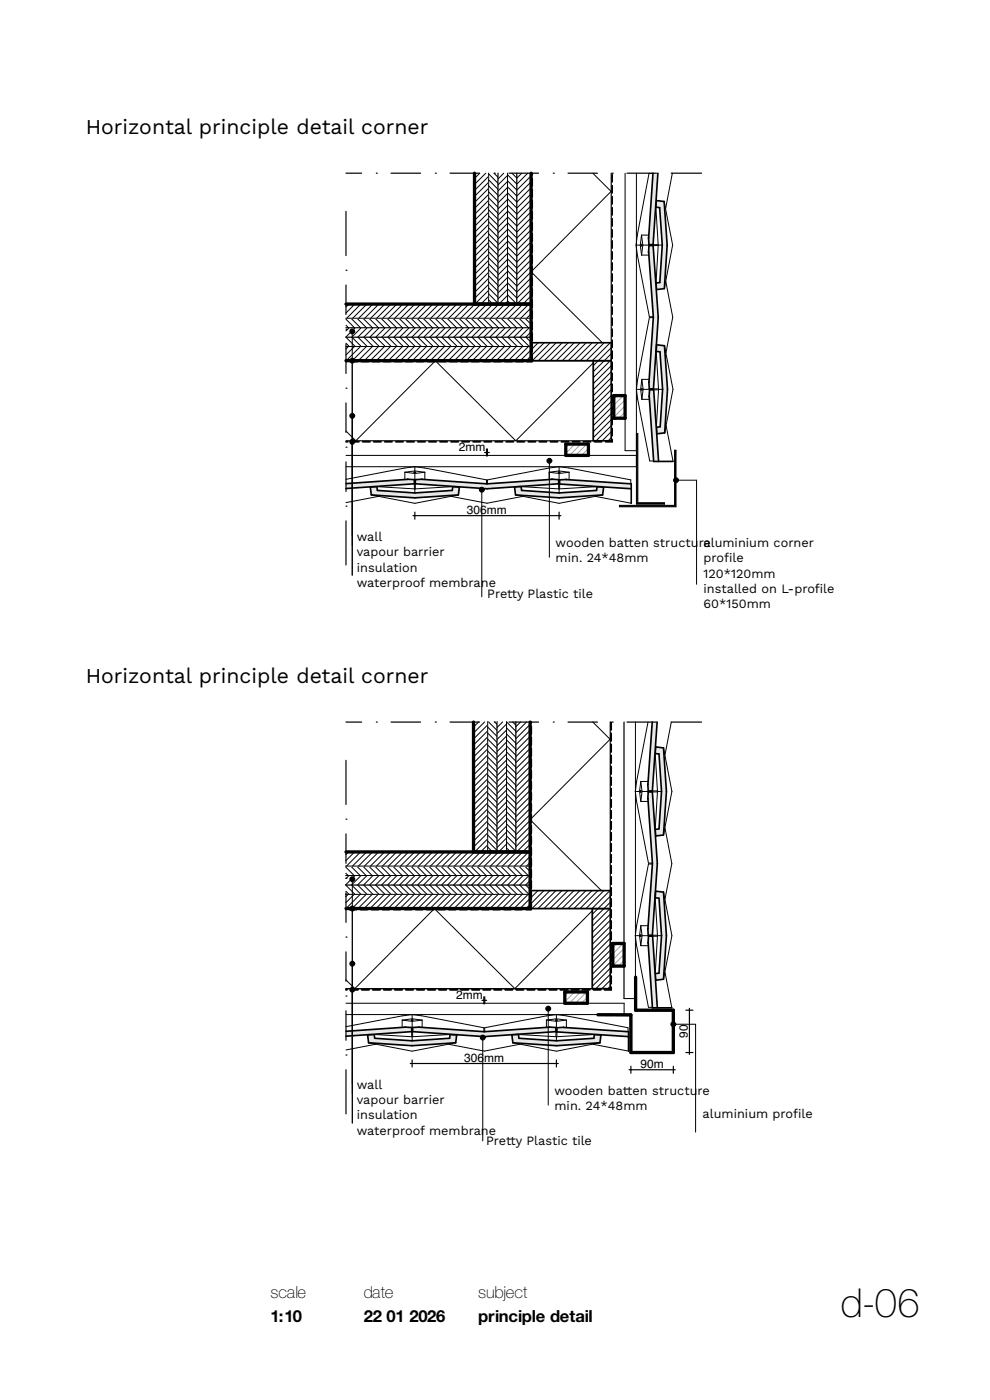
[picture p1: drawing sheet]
<svg xmlns="http://www.w3.org/2000/svg" width="210mm" height="297mm" viewBox="0 0 210 297" stroke-linecap="round" stroke-linejoin="round" font-family="sans-serif">
<path d="M92.1 192.7l17.1 17 16.4-16.5M92.2 192.7l-16.9 17-1.9-1.8" fill="none" stroke="#000" stroke-width=".21"/>
<path d="M73.4 192.7h52.2v17h-52.2" fill="none" stroke="#000" stroke-width=".25"/>
<path d="M73.4 189.7h39v3h-39z" fill-rule="evenodd" fill="#fff"/>
<g fill="none" stroke="#000" stroke-width=".21">
<path d="M73.4 189.7h39v3h-39l3-3M73.9 189.7l-.5 .5M75.1 189.7l-1.7 1.8M77.7 189.7l-3 3M78.9 189.7l-3 3M80.2 189.7l-3 3M81.5 189.7l-3 3M82.8 189.7l-3 3M84 189.7l-3 3M85.3 189.7l-3 3M86.6 189.7l-3 3M87.9 189.7l-3 3"/>
<path d="M89.1 189.7l-3 3M90.4 189.7l-3 3M91.7 189.7l-3 3M93 189.7l-3 3M94.2 189.7l-3 3M95.5 189.7l-3 3M96.8 189.7l-3 3M98 189.7l-3 3M99.3 189.7l-3 3M100.6 189.7l-3 3M101.9 189.7l-3 3M103.1 189.7l-3 3"/>
<path d="M104.4 189.7l-3 3M105.7 189.7l-3 3M107 189.7l-3 3M108.2 189.7l-3 3M109.5 189.7l-3 3M110.8 189.7l-3 3M112 189.7l-3 3M112.4 191.9l-.8 .8M112.4 190.6l-2.1 2.1"/>
</g>
<path d="M73.4 187.7h39v2h-39z" fill-rule="evenodd" fill="#fff"/>
<g fill="none" stroke="#000" stroke-width=".21">
<path d="M73.4 189.1l.6 .6M73.4 187.8l1.9 1.9M73.4 187.7h39v2h-39M74.6 187.7l2 2M75.8 187.7l2 2M77.1 187.7l2 2M78.4 187.7l2 2M79.7 187.7l2 2M80.9 187.7l2 2M82.2 187.7l2 2M83.5 187.7l2 2M84.8 187.7l2 2"/>
<path d="M86 187.7l2 2M87.3 187.7l2 2M88.6 187.7l2 2M89.9 187.7l2 2M91.1 187.7l2 2M92.4 187.7l2 2M93.7 187.7l2 2M94.9 187.7l2 2M96.2 187.7l2 2M97.5 187.7l2 2M98.8 187.7l2 2M100 187.7l2 2"/>
<path d="M101.3 187.7l2 2M102.6 187.7l2 2M103.9 187.7l2 2M105.1 187.7l2 2M106.4 187.7l2 2M107.7 187.7l2 2M108.9 187.7l2 2M110.2 187.7l2 2M111.5 187.7l.9 1"/>
</g>
<path d="M73.4 185.7h39v2h-39z" fill-rule="evenodd" fill="#fff"/>
<g fill="none" stroke="#000" stroke-width=".21">
<path d="M73.4 185.7h39v2h-39M74 185.7l-.6 .7M75.3 185.7l-1.9 2M76.6 185.7l-2 2M77.9 185.7l-2 2M79.1 185.7l-2 2M80.4 185.7l-2 2M81.7 185.7l-2 2M82.9 185.7l-2 2M84.2 185.7l-2 2M85.5 185.7l-2 2M86.8 185.7l-2 2"/>
<path d="M88 185.7l-2 2M89.3 185.7l-2 2M90.6 185.7l-2 2M91.9 185.7l-2 2M93.1 185.7l-2 2M94.4 185.7l-2 2M95.7 185.7l-2 2M97 185.7l-2 2M98.2 185.7l-2 2M99.5 185.7l-2 2M100.8 185.7l-2 2M102 185.7l-2 2"/>
<path d="M103.3 185.7l-2 2M104.6 185.7l-2 2M105.9 185.7l-2 2M107.1 185.7l-2 2M108.4 185.7l-2 2M109.7 185.7l-2 2M111 185.7l-2 2M112.2 185.7l-2 2M112.4 186.8l-.9 .9"/>
</g>
<path d="M73.4 183.7h39v2h-39z" fill-rule="evenodd" fill="#fff"/>
<g fill="none" stroke="#000" stroke-width=".21">
<path d="M73.4 185.3l.4 .4M73.4 184l1.7 1.7M73.4 183.7h39v2h-39M74.4 183.7l2 2M75.7 183.7l2 2M76.9 183.7l2 2M78.2 183.7l2 2M79.5 183.7l2 2M80.8 183.7l2 2M82 183.7l2 2M83.3 183.7l2 2M84.6 183.7l2 2"/>
<path d="M85.9 183.7l2 2M87.1 183.7l2 2M88.4 183.7l2 2M89.7 183.7l2 2M90.9 183.7l2 2M92.2 183.7l2 2M93.5 183.7l2 2M94.8 183.7l2 2M96 183.7l2 2M97.3 183.7l2 2M98.6 183.7l2 2M99.9 183.7l2 2"/>
<path d="M101.1 183.7l2 2M102.4 183.7l2 2M103.7 183.7l2 2M104.9 183.7l2 2M106.2 183.7l2 2M107.5 183.7l2 2M108.8 183.7l2 2M110 183.7l2 2M111.3 183.7l1.1 1.2"/>
</g>
<path d="M73.4 180.7h39v3h-39z" fill-rule="evenodd" fill="#fff"/>
<g fill="none" stroke="#000" stroke-width=".21">
<path d="M73.4 180.7h39v3h-39M73.9 180.7l-.5 .6M75.2 180.7l-1.8 1.9M76.5 180.7l-3 3M77.8 180.7l-3 3M79 180.7l-3 3M80.3 180.7l-3 3M81.6 180.7l-3 3M82.9 180.7l-3 3M84.1 180.7l-3 3M85.4 180.7l-3 3M86.7 180.7l-3 3"/>
<path d="M87.9 180.7l-3 3M89.2 180.7l-3 3M90.5 180.7l-3 3M91.8 180.7l-3 3M93 180.7l-3 3M94.3 180.7l-3 3M95.6 180.7l-3 3M96.9 180.7l-3 3M98.1 180.7l-3 3M99.4 180.7l-3 3M100.7 180.7l-3 3M102 180.7l-3 3"/>
<path d="M103.2 180.7l-3 3M104.5 180.7l-3 3M105.8 180.7l-3 3M107 180.7l-3 3M108.3 180.7l-3 3M109.6 180.7l-3 3M110.9 180.7l-3 3M112.1 180.7l-3 3M112.4 183l-.7 .7M112.4 181.7l-2 2"/>
</g>
<path d="M125.6 192.7h3.8v17h-3.8z" fill-rule="evenodd" fill="#fff"/>
<g fill="none" stroke="#000" stroke-width=".21">
<path d="M125.6 192.7h3.8v17h-3.8zM126.9 192.7l-1.3 1.2M128.1 192.7l-2.5 2.5M129.4 192.7l-3.8 3.8M129.4 199.1l-3.8 3.8M129.4 197.8l-3.8 3.8M129.4 196.5l-3.8 3.8M129.4 195.2l-3.8 3.8M129.4 194l-3.8 3.8M129.4 209.2l-.4 .5M129.4 208l-1.7 1.7M129.4 206.7l-3 3"/>
<path d="M129.4 205.4l-3.8 3.8M129.4 204.1l-3.8 3.8M129.4 202.9l-3.8 3.8M129.4 201.6l-3.8 3.8M129.4 200.3l-3.8 3.8"/>
</g>
<path d="M119.8 210.4h4.8v2.4h-4.8z" fill-rule="evenodd" fill="#fff"/>
<path d="M120.6 210.4l-.8 .8M121.9 210.4l-2.1 2.1M123.2 210.4l-2.4 2.4M124.4 210.4l-2.4 2.4M124.6 212.8h.1M124.6 211.5l-1.3 1.3" fill="none" stroke="#99a3a6" stroke-width=".21"/>
<path d="M119.8 210.4h4.8v2.4h-4.8z" fill="none" stroke="#000" stroke-width=".25"/>
<path d="M112.4 153.2h17v39.5h-17z" fill-rule="evenodd" fill="#fff"/>
<path d="M125.8 153.2l3.6 3.7M129.4 156.8l-17 17.1 17 16.9M129.4 190.7l-1.9 2" fill="none" stroke="#000" stroke-width=".21"/>
<path d="M112.4 153.2v39.5h17v-39.5" fill="none" stroke="#000" stroke-width=".25"/>
<path d="M132.4 153.2h2.4v58.6h-2.4z" fill-rule="evenodd" fill="#fff"/>
<path d="M132.4 153.2v58.6h2.4v-58.6" fill="none" stroke="#000" stroke-width=".21"/>
<path d="M130 200.2h2.4v4.8h-2.4z" fill-rule="evenodd" fill="#fff"/>
<path d="M130.9 200.2l-.9 .9M132.2 200.2l-2.2 2.1M132.4 203.8l-1.2 1.2M132.4 202.5l-2.4 2.4M132.4 201.2l-2.4 2.4" fill="none" stroke="#99a3a6" stroke-width=".21"/>
<path d="M130 200.2h2.4v4.8h-2.4z" fill="none" stroke="#000" stroke-width=".25"/>
<path d="M112.4 188.9h17v3.8h-17z" fill-rule="evenodd" fill="#fff"/>
<g fill="none" stroke="#000" stroke-width=".21">
<path d="M112.4 188.9h17v3.8h-17zM112.8 188.9l-.4 .4M114.1 188.9l-1.7 1.7M115.4 188.9l-3 3M116.7 188.9l-3.8 3.8M117.9 188.9l-3.8 3.8M119.2 188.9l-3.8 3.8M120.5 188.9l-3.8 3.8M121.8 188.9l-3.8 3.8M123 188.9l-3.8 3.8M124.3 188.9l-3.8 3.8M125.6 188.9l-3.8 3.8"/>
<path d="M126.8 188.9l-3.8 3.8M128.1 188.9l-3.8 3.8M129.4 188.9l-3.8 3.8M129.4 192.7h.1M129.4 191.4l-1.3 1.3M129.4 190.1l-2.5 2.6"/>
</g>
<path d="M100.4 153.2h3v27.5h-3z" fill-rule="evenodd" fill="#fff"/>
<g fill="none" stroke="#000" stroke-width=".21">
<path d="M100.4 153.2v27.5h3v-27.5M101.5 153.2l-1.1 1M102.8 153.2l-2.4 2.3M103.4 158.9l-3 3M103.4 157.6l-3 3M103.4 156.3l-3 3M103.4 155.1l-3 3M103.4 153.8l-3 3M103.4 179.2l-1.4 1.5M103.4 178l-2.7 2.7M103.4 176.7l-3 3M103.4 175.4l-3 3"/>
<path d="M103.4 174.1l-3 3M103.4 172.9l-3 3M103.4 171.6l-3 3M103.4 170.3l-3 3M103.4 169.1l-3 3M103.4 167.8l-3 3M103.4 166.5l-3 3M103.4 165.2l-3 3M103.4 164l-3 3M103.4 162.7l-3 3M103.4 161.4l-3 3M103.4 160.1l-3 3"/>
<path d="M103.4 180.5l-.2 .2"/>
</g>
<path d="M103.4 153.2h2v27.5h-2z" fill-rule="evenodd" fill="#fff"/>
<g fill="none" stroke="#000" stroke-width=".21">
<path d="M103.4 159.3l2 2M103.4 158.1l2 2M103.4 156.8l2 2M103.4 155.5l2 2M103.4 154.2l2 2M103.4 153.2v27.5h2v-27.5M103.7 153.2l1.7 1.8M104.9 153.2l.5 .5M103.4 179.7l1.1 1M103.4 178.4l2 2M103.4 177.1l2 2M103.4 175.9l2 2"/>
<path d="M103.4 174.6l2 2M103.4 173.3l2 2M103.4 172.1l2 2M103.4 170.8l2 2M103.4 169.5l2 2M103.4 168.2l2 2M103.4 167l2 2M103.4 165.7l2 2M103.4 164.4l2 2M103.4 163.1l2 2M103.4 161.9l2 2M103.4 160.6l2 2"/>
</g>
<path d="M105.4 153.2h2v27.5h-2z" fill-rule="evenodd" fill="#fff"/>
<g fill="none" stroke="#000" stroke-width=".21">
<path d="M105.4 153.2v27.5h2v-27.5M106.6 153.2l-1.2 1.1M107.4 160l-2 2M107.4 158.7l-2 2M107.4 157.4l-2 2M107.4 156.1l-2 2M107.4 154.9l-2 2M107.4 153.6l-2 2M107.4 179.1l-1.6 1.6M107.4 177.8l-2 2M107.4 176.5l-2 2M107.4 175.2l-2 2"/>
<path d="M107.4 174l-2 2M107.4 172.7l-2 2M107.4 171.4l-2 2M107.4 170.1l-2 2M107.4 168.9l-2 2M107.4 167.6l-2 2M107.4 166.3l-2 2M107.4 165.1l-2 2M107.4 163.8l-2 2M107.4 162.5l-2 2M107.4 161.2l-2 2M107.4 180.3l-.4 .4"/>
</g>
<path d="M107.4 153.2h2v27.5h-2z" fill-rule="evenodd" fill="#fff"/>
<g fill="none" stroke="#000" stroke-width=".21">
<path d="M107.4 159.5l2 2M107.4 158.2l2 2M107.4 157l2 2M107.4 155.7l2 2M107.4 154.4l2 2M107.4 153.2v27.5h2v-27.5M107.5 153.2l1.9 1.9M108.8 153.2l.6 .7M107.4 179.9l.9 .8M107.4 178.6l2 2M107.4 177.3l2 2M107.4 176.1l2 2"/>
<path d="M107.4 174.8l2 2M107.4 173.5l2 2M107.4 172.2l2 2M107.4 171l2 2M107.4 169.7l2 2M107.4 168.4l2 2M107.4 167.1l2 2M107.4 165.9l2 2M107.4 164.6l2 2M107.4 163.3l2 2M107.4 162.1l2 2M107.4 160.8l2 2"/>
</g>
<path d="M109.4 153.2h3v27.5h-3z" fill-rule="evenodd" fill="#fff"/>
<g fill="none" stroke="#000" stroke-width=".21">
<path d="M109.4 153.2v27.5h3v-27.5M110.4 153.2l-1 .9M111.7 153.2l-2.3 2.2M112.4 158.8l-3 3M112.4 157.5l-3 3M112.4 156.2l-3 3M112.4 155l-3 3M112.4 153.7l-3 3M112.4 179.1l-1.5 1.6M112.4 177.9l-2.8 2.8M112.4 176.6l-3 3M112.4 175.3l-3 3"/>
<path d="M112.4 174.1l-3 3M112.4 172.8l-3 3M112.4 171.5l-3 3M112.4 170.2l-3 3M112.4 169l-3 3M112.4 167.7l-3 3M112.4 166.4l-3 3M112.4 165.1l-3 3M112.4 163.9l-3 3M112.4 162.6l-3 3M112.4 161.3l-3 3M112.4 160.1l-3 3"/>
<path d="M112.4 180.4l-.3 .3"/>
</g>
<path d="M73.4 192.7h52.2v17h-52.2z" fill-rule="evenodd" fill="#fff"/>
<path d="M92.1 192.7l17.1 17 16.4-16.5M92.2 192.7l-16.9 17-1.9-1.8" fill="none" stroke="#000" stroke-width=".21"/>
<path d="M73.4 192.7h52.2v17h-52.2" fill="none" stroke="#000" stroke-width=".25"/>
<path d="M73.4 189.7h39v3h-39z" fill-rule="evenodd" fill="#fff"/>
<g fill="none" stroke="#000" stroke-width=".21">
<path d="M73.4 189.7h39v3h-39l3-3M73.9 189.7l-.5 .5M75.1 189.7l-1.7 1.8M77.7 189.7l-3 3M78.9 189.7l-3 3M80.2 189.7l-3 3M81.5 189.7l-3 3M82.8 189.7l-3 3M84 189.7l-3 3M85.3 189.7l-3 3M86.6 189.7l-3 3M87.9 189.7l-3 3"/>
<path d="M89.1 189.7l-3 3M90.4 189.7l-3 3M91.7 189.7l-3 3M93 189.7l-3 3M94.2 189.7l-3 3M95.5 189.7l-3 3M96.8 189.7l-3 3M98 189.7l-3 3M99.3 189.7l-3 3M100.6 189.7l-3 3M101.9 189.7l-3 3M103.1 189.7l-3 3"/>
<path d="M104.4 189.7l-3 3M105.7 189.7l-3 3M107 189.7l-3 3M108.2 189.7l-3 3M109.5 189.7l-3 3M110.8 189.7l-3 3M112 189.7l-3 3M112.4 191.9l-.8 .8M112.4 190.6l-2.1 2.1"/>
</g>
<path d="M73.4 187.7h39v2h-39z" fill-rule="evenodd" fill="#fff"/>
<g fill="none" stroke="#000" stroke-width=".21">
<path d="M73.4 189.1l.6 .6M73.4 187.8l1.9 1.9M73.4 187.7h39v2h-39M74.6 187.7l2 2M75.8 187.7l2 2M77.1 187.7l2 2M78.4 187.7l2 2M79.7 187.7l2 2M80.9 187.7l2 2M82.2 187.7l2 2M83.5 187.7l2 2M84.8 187.7l2 2"/>
<path d="M86 187.7l2 2M87.3 187.7l2 2M88.6 187.7l2 2M89.9 187.7l2 2M91.1 187.7l2 2M92.4 187.7l2 2M93.7 187.7l2 2M94.9 187.7l2 2M96.2 187.7l2 2M97.5 187.7l2 2M98.8 187.7l2 2M100 187.7l2 2"/>
<path d="M101.3 187.7l2 2M102.6 187.7l2 2M103.9 187.7l2 2M105.1 187.7l2 2M106.4 187.7l2 2M107.7 187.7l2 2M108.9 187.7l2 2M110.2 187.7l2 2M111.5 187.7l.9 1"/>
</g>
<path d="M73.4 185.7h39v2h-39z" fill-rule="evenodd" fill="#fff"/>
<g fill="none" stroke="#000" stroke-width=".21">
<path d="M73.4 185.7h39v2h-39M74 185.7l-.6 .7M75.3 185.7l-1.9 2M76.6 185.7l-2 2M77.9 185.7l-2 2M79.1 185.7l-2 2M80.4 185.7l-2 2M81.7 185.7l-2 2M82.9 185.7l-2 2M84.2 185.7l-2 2M85.5 185.7l-2 2M86.8 185.7l-2 2"/>
<path d="M88 185.7l-2 2M89.3 185.7l-2 2M90.6 185.7l-2 2M91.9 185.7l-2 2M93.1 185.7l-2 2M94.4 185.7l-2 2M95.7 185.7l-2 2M97 185.7l-2 2M98.2 185.7l-2 2M99.5 185.7l-2 2M100.8 185.7l-2 2M102 185.7l-2 2"/>
<path d="M103.3 185.7l-2 2M104.6 185.7l-2 2M105.9 185.7l-2 2M107.1 185.7l-2 2M108.4 185.7l-2 2M109.7 185.7l-2 2M111 185.7l-2 2M112.2 185.7l-2 2M112.4 186.8l-.9 .9"/>
</g>
<path d="M73.4 183.7h39v2h-39z" fill-rule="evenodd" fill="#fff"/>
<g fill="none" stroke="#000" stroke-width=".21">
<path d="M73.4 185.3l.4 .4M73.4 184l1.7 1.7M73.4 183.7h39v2h-39M74.4 183.7l2 2M75.7 183.7l2 2M76.9 183.7l2 2M78.2 183.7l2 2M79.5 183.7l2 2M80.8 183.7l2 2M82 183.7l2 2M83.3 183.7l2 2M84.6 183.7l2 2"/>
<path d="M85.9 183.7l2 2M87.1 183.7l2 2M88.4 183.7l2 2M89.7 183.7l2 2M90.9 183.7l2 2M92.2 183.7l2 2M93.5 183.7l2 2M94.8 183.7l2 2M96 183.7l2 2M97.3 183.7l2 2M98.6 183.7l2 2M99.9 183.7l2 2"/>
<path d="M101.1 183.7l2 2M102.4 183.7l2 2M103.7 183.7l2 2M104.9 183.7l2 2M106.2 183.7l2 2M107.5 183.7l2 2M108.8 183.7l2 2M110 183.7l2 2M111.3 183.7l1.1 1.2"/>
</g>
<path d="M73.4 180.7h39v3h-39z" fill-rule="evenodd" fill="#fff"/>
<g fill="none" stroke="#000" stroke-width=".21">
<path d="M73.4 180.7h39v3h-39M73.9 180.7l-.5 .6M75.2 180.7l-1.8 1.9M76.5 180.7l-3 3M77.8 180.7l-3 3M79 180.7l-3 3M80.3 180.7l-3 3M81.6 180.7l-3 3M82.9 180.7l-3 3M84.1 180.7l-3 3M85.4 180.7l-3 3M86.7 180.7l-3 3"/>
<path d="M87.9 180.7l-3 3M89.2 180.7l-3 3M90.5 180.7l-3 3M91.8 180.7l-3 3M93 180.7l-3 3M94.3 180.7l-3 3M95.6 180.7l-3 3M96.9 180.7l-3 3M98.1 180.7l-3 3M99.4 180.7l-3 3M100.7 180.7l-3 3M102 180.7l-3 3"/>
<path d="M103.2 180.7l-3 3M104.5 180.7l-3 3M105.8 180.7l-3 3M107 180.7l-3 3M108.3 180.7l-3 3M109.6 180.7l-3 3M110.9 180.7l-3 3M112.1 180.7l-3 3M112.4 183l-.7 .7M112.4 181.7l-2 2"/>
</g>
<path d="M125.6 192.7h3.8v17h-3.8z" fill-rule="evenodd" fill="#fff"/>
<g fill="none" stroke="#000" stroke-width=".21">
<path d="M126.9 192.7l-1.3 1.2M128.1 192.7l-2.5 2.5M129.4 192.7l-3.8 3.8M129.4 199.1l-3.8 3.8M129.4 197.8l-3.8 3.8M129.4 196.5l-3.8 3.8M129.4 195.2l-3.8 3.8M129.4 194l-3.8 3.8M129.4 209.2l-.4 .5M129.4 208l-1.7 1.7M129.4 206.7l-3 3M129.4 205.4l-3.8 3.8"/>
<path d="M129.4 204.1l-3.8 3.8M129.4 202.9l-3.8 3.8M129.4 201.6l-3.8 3.8M129.4 200.3l-3.8 3.8"/>
</g>
<path d="M125.6 192.7h3.8v17h-3.8z" fill="none" stroke="#000" stroke-width=".35"/>
<path d="M73.4 212.8h59v2.4h-59z" fill-rule="evenodd" fill="#fff"/>
<path d="M73.4 212.8h59v2.4h-59" fill="none" stroke="#000" stroke-width=".21"/>
<path d="M119.8 210.4h4.8v2.4h-4.8z" fill-rule="evenodd" fill="#fff"/>
<path d="M120.6 210.4l-.8 .8M121.9 210.4l-2.1 2.1M123.2 210.4l-2.4 2.4M124.4 210.4l-2.4 2.4M124.6 212.8h.1M124.6 211.5l-1.3 1.3" fill="none" stroke="#99a3a6" stroke-width=".21"/>
<path d="M119.8 210.4h4.8v2.4h-4.8z" fill="none" stroke="#000" stroke-width=".7"/>
<path d="M112.4 153.2h17v39.5h-17z" fill-rule="evenodd" fill="#fff"/>
<path d="M125.8 153.2l3.6 3.7M129.4 156.8l-17 17.1 17 16.9M129.4 190.7l-1.9 2" fill="none" stroke="#000" stroke-width=".21"/>
<path d="M112.4 153.2v39.5h17v-39.5" fill="none" stroke="#000" stroke-width=".25"/>
<path d="M132.4 153.2h2.4v58.6h-2.4z" fill-rule="evenodd" fill="#fff"/>
<path d="M132.4 153.2v58.6h2.4v-58.6" fill="none" stroke="#000" stroke-width=".21"/>
<path d="M130 200.2h2.4v4.8h-2.4z" fill-rule="evenodd" fill="#fff"/>
<path d="M130.9 200.2l-.9 .9M132.2 200.2l-2.2 2.1M132.4 203.8l-1.2 1.2M132.4 202.5l-2.4 2.4M132.4 201.2l-2.4 2.4" fill="none" stroke="#99a3a6" stroke-width=".21"/>
<path d="M130 200.2h2.4v4.8h-2.4z" fill="none" stroke="#000" stroke-width=".7"/>
<path d="M112.4 188.9h17v3.8h-17z" fill-rule="evenodd" fill="#fff"/>
<g fill="none" stroke="#000" stroke-width=".21">
<path d="M112.8 188.9l-.4 .4M114.1 188.9l-1.7 1.7M115.4 188.9l-3 3M116.7 188.9l-3.8 3.8M117.9 188.9l-3.8 3.8M119.2 188.9l-3.8 3.8M120.5 188.9l-3.8 3.8M121.8 188.9l-3.8 3.8M123 188.9l-3.8 3.8M124.3 188.9l-3.8 3.8M125.6 188.9l-3.8 3.8M126.8 188.9l-3.8 3.8"/>
<path d="M128.1 188.9l-3.8 3.8M129.4 188.9l-3.8 3.8M129.4 192.7h.1M129.4 191.4l-1.3 1.3M129.4 190.1l-2.5 2.6"/>
</g>
<path d="M112.4 188.9h17v3.8h-17z" fill="none" stroke="#000" stroke-width=".35"/>
<path d="M100.4 153.2h3v27.5h-3z" fill-rule="evenodd" fill="#fff"/>
<g fill="none" stroke="#000" stroke-width=".21">
<path d="M100.4 153.2v27.5h3v-27.5M101.5 153.2l-1.1 1M102.8 153.2l-2.4 2.3M103.4 158.9l-3 3M103.4 157.6l-3 3M103.4 156.3l-3 3M103.4 155.1l-3 3M103.4 153.8l-3 3M103.4 179.2l-1.4 1.5M103.4 178l-2.7 2.7M103.4 176.7l-3 3M103.4 175.4l-3 3"/>
<path d="M103.4 174.1l-3 3M103.4 172.9l-3 3M103.4 171.6l-3 3M103.4 170.3l-3 3M103.4 169.1l-3 3M103.4 167.8l-3 3M103.4 166.5l-3 3M103.4 165.2l-3 3M103.4 164l-3 3M103.4 162.7l-3 3M103.4 161.4l-3 3M103.4 160.1l-3 3"/>
<path d="M103.4 180.5l-.2 .2"/>
</g>
<path d="M103.4 153.2h2v27.5h-2z" fill-rule="evenodd" fill="#fff"/>
<g fill="none" stroke="#000" stroke-width=".21">
<path d="M103.4 159.3l2 2M103.4 158.1l2 2M103.4 156.8l2 2M103.4 155.5l2 2M103.4 154.2l2 2M103.4 153.2v27.5h2v-27.5M103.7 153.2l1.7 1.8M104.9 153.2l.5 .5M103.4 179.7l1.1 1M103.4 178.4l2 2M103.4 177.1l2 2M103.4 175.9l2 2"/>
<path d="M103.4 174.6l2 2M103.4 173.3l2 2M103.4 172.1l2 2M103.4 170.8l2 2M103.4 169.5l2 2M103.4 168.2l2 2M103.4 167l2 2M103.4 165.7l2 2M103.4 164.4l2 2M103.4 163.1l2 2M103.4 161.9l2 2M103.4 160.6l2 2"/>
</g>
<path d="M105.4 153.2h2v27.5h-2z" fill-rule="evenodd" fill="#fff"/>
<g fill="none" stroke="#000" stroke-width=".21">
<path d="M105.4 153.2v27.5h2v-27.5M106.6 153.2l-1.2 1.1M107.4 160l-2 2M107.4 158.7l-2 2M107.4 157.4l-2 2M107.4 156.1l-2 2M107.4 154.9l-2 2M107.4 153.6l-2 2M107.4 179.1l-1.6 1.6M107.4 177.8l-2 2M107.4 176.5l-2 2M107.4 175.2l-2 2"/>
<path d="M107.4 174l-2 2M107.4 172.7l-2 2M107.4 171.4l-2 2M107.4 170.1l-2 2M107.4 168.9l-2 2M107.4 167.6l-2 2M107.4 166.3l-2 2M107.4 165.1l-2 2M107.4 163.8l-2 2M107.4 162.5l-2 2M107.4 161.2l-2 2M107.4 180.3l-.4 .4"/>
</g>
<path d="M107.4 153.2h2v27.5h-2z" fill-rule="evenodd" fill="#fff"/>
<g fill="none" stroke="#000" stroke-width=".21">
<path d="M107.4 159.5l2 2M107.4 158.2l2 2M107.4 157l2 2M107.4 155.7l2 2M107.4 154.4l2 2M107.4 153.2v27.5h2v-27.5M107.5 153.2l1.9 1.9M108.8 153.2l.6 .7M107.4 179.9l.9 .8M107.4 178.6l2 2M107.4 177.3l2 2M107.4 176.1l2 2"/>
<path d="M107.4 174.8l2 2M107.4 173.5l2 2M107.4 172.2l2 2M107.4 171l2 2M107.4 169.7l2 2M107.4 168.4l2 2M107.4 167.1l2 2M107.4 165.9l2 2M107.4 164.6l2 2M107.4 163.3l2 2M107.4 162.1l2 2M107.4 160.8l2 2"/>
</g>
<path d="M109.4 153.2h3v27.5h-3z" fill-rule="evenodd" fill="#fff"/>
<g fill="none" stroke="#000" stroke-width=".21">
<path d="M109.4 153.2v27.5h3v-27.5M110.4 153.2l-1 .9M111.7 153.2l-2.3 2.2M112.4 158.8l-3 3M112.4 157.5l-3 3M112.4 156.2l-3 3M112.4 155l-3 3M112.4 153.7l-3 3M112.4 179.1l-1.5 1.6M112.4 177.9l-2.8 2.8M112.4 176.6l-3 3M112.4 175.3l-3 3"/>
<path d="M112.4 174.1l-3 3M112.4 172.8l-3 3M112.4 171.5l-3 3M112.4 170.2l-3 3M112.4 169l-3 3M112.4 167.7l-3 3M112.4 166.4l-3 3M112.4 165.1l-3 3M112.4 163.9l-3 3M112.4 162.6l-3 3M112.4 161.3l-3 3M112.4 160.1l-3 3"/>
<path d="M112.4 180.4l-.3 .3"/>
</g>
<!-- layer: 82 Interieur -->
<path d="M78 219.6l1.4-.1 .1 .8 7.9 .5 8-.5 .1-.8 1.4 .1-.2 1.6-9.3 .6-9.2-.6z" fill-rule="evenodd" fill="#e6e8e9"/>
<path d="M78 219.6l1.4-.1 .1 .8 7.9 .5 8-.5 .1-.8 1.4 .1-.2 1.6-9.3 .6-9.2-.6z" fill="none" stroke="#000" stroke-width=".35"/>
<path d="M87.5 218l1.4-.1 13.8 1 13.8-1 1.4 .1v.9l-15.2 1-15.2-1z" fill-rule="evenodd" fill="#e6e8e9"/>
<path d="M88.9 217.9l13.8 1 13.8-1M88.9 217.9l-1.4 .1v.9l15.2 1 15.2-1v-.9l-1.4-.1M88.9 217.9h.1M116.5 217.9h.1" fill="none" stroke="#000" stroke-width=".35"/>
<g fill="none" stroke="#000" stroke-width=".21">
<path d="M79.4 219.5l8 .4M85.3 216.4v1.6M85.3 216.4l2.1 .3M87.2 216.4h.4zM87.3 218.5h.1M87.4 219.9v.9M87.4 215.2l2.1 .3 13.1 2.5v.9M87.4 215.2l-2.1 .3-11.9 2.3M87.4 215.2v.9M87.4 216.7v1.8M87.4 216.1l-2.1 .3M87.4 216.1l2.1 .3"/>
<path d="M87.5 218.5h-.1M87.5 218.9v1M89.5 216.4v1.6M89.5 216.4l-2.1 .3M95.5 219.5l-8.1 .4M117.9 218.9v1M78.2 221.2l9.2 1.8 9.3-1.8M110.3 221.5l-7.6 1.5-7.5-1.5"/>
</g>
<path d="M108.6 219.6l1.4-.1 .1 .8 7.9 .5 8-.5 .1-.8 1.4 .1-.2 1.6-9.3 .6-9.2-.6z" fill-rule="evenodd" fill="#e6e8e9"/>
<path d="M108.6 219.6l1.4-.1 .1 .8 7.9 .5 8-.5 .1-.8 1.4 .1-.2 1.6-9.3 .6-9.2-.6z" fill="none" stroke="#000" stroke-width=".35"/>
<path d="M118.1 218l1.4-.1 13.8 1v1l-15.2-1z" fill-rule="evenodd" fill="#e6e8e9"/>
<path d="M119.5 218l13.8 .9v4.1M119.5 217.9l-1.4 .1v.9l15.2 1M119.5 217.9v.1" fill="none" stroke="#000" stroke-width=".35"/>
<g fill="none" stroke="#000" stroke-width=".21">
<path d="M110 219.5l8 .4M115.9 216.4v1.6M115.9 216.4l2.1 .3M117.8 216.4h.4zM117.9 218.5h.1M118 219.9v.9M118 215.2l2.1 .3 13.1 2.5v.9M118 215.2l-2.1 .3-13.1 2.5v.9M118 215.2v.9M118 216.7v1.8M118 216.1l-2.1 .3M118 216.1l2.1 .3"/>
<path d="M118.1 218.5h-.1M118.1 218.9v1M120.1 216.4v1.6M120.1 216.4l-2.1 .3M126.1 219.5l-8.1 .4M108.8 221.2l9.2 1.8 9.3-1.8M125.8 221.5l7.5 1.5"/>
</g>
<path d="M139.1 158.5l1.6 .2 .7 9.2-.7 9.2-1.6 .2-.1-1.4 .8-.1 .5-7.9-.5-7.9-.8-.1z" fill-rule="evenodd" fill="#e6e8e9"/>
<path d="M139.1 158.5l1.6 .2 .7 9.2-.7 9.2-1.6 .2-.1-1.4 .8-.1 .5-7.9-.5-7.9-.8-.1z" fill="none" stroke="#000" stroke-width=".35"/>
<path d="M137.5 168h.9l1 15.2-1 15.2h-.9l-.1-1.4 1-13.8-1-13.8z" fill-rule="evenodd" fill="#e6e8e9"/>
<path d="M137.5 168h.9l1 15.2-1 15.2h-.9l-.1-1.4 1-13.8-1-13.8z" fill="none" stroke="#000" stroke-width=".35"/>
<g fill="none" stroke="#000" stroke-width=".21">
<path d="M137.5 153.2l-2.5 12.6-.2 2.1M139 159.9l.5 8M140.7 158.7l1.8 9.2-1.8 9.2M134.8 167.9h.9M134.8 167.9l.2 2.1 2.6 13.1h.8M135.7 167.9l.2 2.1M135.9 165.8l-.2 2.1M135.9 165.8l.3 2.1M135.9 167.7v.4zM136.2 167.9h1.8M136.2 167.9l-.3 2.1M137.5 165.8h-1.6"/>
<path d="M137.5 170h-1.6M138 167.8v.1M138 167.9v.1M138.4 168h1.1M139.5 167.9l-.5 8M139.5 167.9h.8M141.1 175.6l1.4 7.6-1.4 7.6M138.4 198.4h1.1"/>
</g>
<path d="M139.1 189.1l1.6 .2 .7 9.2-.7 9.2-1.6 .2-.1-1.4 .8-.1 .5-7.9-.5-7.9-.8-.1z" fill-rule="evenodd" fill="#e6e8e9"/>
<path d="M139.1 189.1l1.6 .2 .7 9.2-.7 9.2-1.6 .2-.1-1.4 .8-.1 .5-7.9-.5-7.9-.8-.1z" fill="none" stroke="#000" stroke-width=".35"/>
<path d="M137.6 198.6h.8l1 15.2h-1l-.9-13.8z" fill-rule="evenodd" fill="#e6e8e9"/>
<path d="M142.5 213.8h-4.1l-.9-13.8 .1-1.4h.8l1 15.2" fill="none" stroke="#000" stroke-width=".35"/>
<g fill="none" stroke="#000" stroke-width=".21">
<path d="M134.8 198.5h.9M134.8 198.5l.2 2.1 2.6 13.1h.8M135.7 198.5l.2 2.1M135.9 196.4l-.2 2.1M135.9 196.4l.3 2.1M135.9 198.3v.4zM136.2 198.5h1.8M136.2 198.5l-.3 2.1M137.5 196.4h-1.6M138 198.4v.1M138 198.5v.1M138.4 183.3h-.8l-2.6 13.1-.2 2.1"/>
<path d="M138.4 198.6h1M139 190.5l.5 8M139.5 198.5l-.5 8M139.5 198.5h.8M140.7 189.3l1.8 9.2-1.8 9.2M137.5 200.6h-1.6M141.1 206.2l1.4 7.6"/>
</g>
<path d="M73.4 218.8l12.5-.9 1.4 .1v.9l-13.9 .9z" fill-rule="evenodd" fill="#e6e8e9"/>
<path d="M85.9 217.9h.1M85.9 217.9l1.4 .1v.9l-13.9 .9M85.9 217.9l-12.5 .9" fill="none" stroke="#000" stroke-width=".35"/>
<path d="M87.3 218.9v1M79.7 221.5l-6.3 1.2" fill="none" stroke="#000" stroke-width=".21"/>
<path d="M138.4 153.2h1l-1 14.6h-.9l-.1-1.4z" fill-rule="evenodd" fill="#e6e8e9"/>
<path d="M138.4 153.2l-1 13.2 .1 1.4h.9l1-14.6" fill="none" stroke="#000" stroke-width=".35"/>
<path d="M142.4 153.2l-1.3 6.9M138.4 167.8h1.1" fill="none" stroke="#000" stroke-width=".21"/>
<!-- layer: 22 NC Binnenwanden -->
<g fill="none" stroke="#000" stroke-width=".35">
<path d="M112.7 154.1v1.6M112.7 156.5v1.5M112.7 158.8v1.6M112.7 153.2v.1M129.6 153.3v1.5M129.6 155.6v1.6M129.6 157.9v1.6M112.7 177.5v1.6M112.7 179.9v1.5M112.7 165.8v1.6M112.7 168.2v1.5M112.7 170.5v1.6"/>
<path d="M112.7 172.8v1.6M112.7 175.2v1.5M112.7 161.1v1.6M112.7 163.5v1.5M129.6 160.3v1.5M129.6 162.6v1.6M129.6 165v1.5M129.6 167.3v1.6M129.6 169.6v1.6M129.6 172v1.5M129.6 174.3v1.6M129.6 176.7v1.5"/>
<path d="M129.6 179v1.6M74.1 192.9h1.6M76.4 192.9h1.6M78.8 192.9h1.5M81.1 192.9h1.6M83.5 192.9h1.5M85.8 192.9h1.6M88.1 192.9h1.6M90.5 192.9h1.5M92.8 192.9h1.6M95.2 192.9h1.5M97.5 192.9h1.6"/>
<path d="M99.8 192.9h1.6M102.2 192.9h1.6M104.5 192.9h1.6M106.9 192.9h1.5M109.2 192.9h1.6M112.7 191.6v1.3h-1.1M112.7 182.2v1.6M112.7 184.5v1.6M112.7 186.9v1.5M112.7 189.2v1.6M129.6 181.3v1.6M129.6 183.7v1.6"/>
<path d="M129.6 186v1.6M129.6 188.4v1.5M129.6 190.7v1.6M129.6 193.1v1.5M129.6 195.4v1.6M129.6 197.7v1.6M73.4 210h.2M74.4 210h1.5M76.7 210h1.6M79.1 210h1.5M81.4 210h1.6M83.7 210h1.6"/>
<path d="M86.1 210h1.5M88.4 210h1.6M90.8 210h1.5M93.1 210h1.6M95.5 210h1.5M97.8 210h1.6M100.1 210h1.6M102.5 210h1.5M104.8 210h1.6M107.2 210h1.5M109.5 210h1.6M111.8 210h1.6"/>
<path d="M114.2 210h1.5M116.5 210h1.6M118.9 210h1.5M121.2 210h1.6M123.5 210h1.6M125.9 210h1.5M129.6 200.1v1.5M129.6 202.4v1.6M129.6 204.8v1.5M129.6 207.1v1.6M129.6 209.4v.6h-1.4"/>
</g>
<path d="M100.4 153.2v27.5M112.4 153.2v39.5h-39M73.4 180.7h39M134.8 207.3v7h8v9h-9v-8h-7" fill="none" stroke="#000" stroke-width=".7"/>
<path d="M102.2 212.2h1M102.6 211.5v1.5M102.8 211.5v1.5M145.5 214.3h1.5M146.2 213.9v9.8M87 225.6h31.4M87.4 224.9v1.5M118 224.9v1.5M133.4 226.9h9.8M133.8 226.2v1.5M142.8 226.2v1.5M145.5 223.3h1.5" fill="none" stroke="#000" stroke-width=".25"/>
<!-- layer: 22 NC Binnenwanden -->
<path d="M74.7 187v51.3M116.3 214.5v19.9M143.3 217.3h4.2v22.9M102.4 220.6v21.4" fill="none" stroke="#000" stroke-width=".21"/>
<g fill="#000">
<circle cx="74.7" cy="192.7" r=".5"/>
<circle cx="74.7" cy="186.5" r=".5"/>
<circle cx="74.7" cy="210" r=".5"/>
<circle cx="74.7" cy="204.4" r=".5"/>
<circle cx="116.3" cy="214" r=".5"/>
<circle cx="142.8" cy="217.3" r=".5"/>
<circle cx="102.4" cy="220.1" r=".5"/>
</g>
<g fill="none" stroke="#000" stroke-width=".25">
<circle cx="74.7" cy="192.7" r=".5"/>
<circle cx="74.7" cy="186.5" r=".5"/>
<circle cx="74.7" cy="210" r=".5"/>
<circle cx="74.7" cy="204.4" r=".5"/>
<circle cx="116.3" cy="214" r=".5"/>
<circle cx="142.8" cy="217.3" r=".5"/>
<circle cx="102.4" cy="220.1" r=".5"/>
</g>
<path d="M134.8 207.3v7h8v9h-9v-8h-7" fill="none" stroke="#000" stroke-width=".5"/>
<path d="M73.4 76.5h52.5v17h-52.5z" fill-rule="evenodd" fill="#fff"/>
<path d="M92.3 76.5l17.1 17 16.5-16.5M92.4 76.5l-16.9 17-2.1-2.1" fill="none" stroke="#000" stroke-width=".21"/>
<path d="M73.4 76.5h52.5v17h-52.5" fill="none" stroke="#000" stroke-width=".25"/>
<path d="M73.4 73.5h39.3v3h-39.3z" fill-rule="evenodd" fill="#fff"/>
<g fill="none" stroke="#000" stroke-width=".21">
<path d="M73.4 73.5h39.3v3h-39.3M73.9 73.5l-.5 .5M75.2 73.5l-1.8 1.8M76.5 73.5l-3 3M77.7 73.5l-3 3M79 73.5l-3 3M80.3 73.5l-3 3M81.5 73.5l-3 3M82.8 73.5l-3 3M84.1 73.5l-3 3M85.4 73.5l-3 3M86.6 73.5l-3 3"/>
<path d="M87.9 73.5l-3 3M89.2 73.5l-3 3M90.5 73.5l-3 3M91.7 73.5l-3 3M93 73.5l-3 3M94.3 73.5l-3 3M95.5 73.5l-3 3M96.8 73.5l-3 3M98.1 73.5l-3 3M99.4 73.5l-3 3M100.6 73.5l-3 3M101.9 73.5l-3 3"/>
<path d="M103.2 73.5l-3 3M104.5 73.5l-3 3M105.7 73.5l-3 3M107 73.5l-3 3M108.3 73.5l-3 3M109.5 73.5l-3 3M110.8 73.5l-3 3M112.1 73.5l-3 3M112.7 75.5l-1.1 1M112.7 74.2l-2.3 2.3"/>
</g>
<path d="M73.4 71.5h39.3v2h-39.3z" fill-rule="evenodd" fill="#fff"/>
<g fill="none" stroke="#000" stroke-width=".21">
<path d="M73.4 72.8l.7 .7M73.4 71.5l2 2M73.4 71.5h39.3v2h-39.3M74.6 71.5l2 2M75.9 71.5l2 2M77.2 71.5l2 2M78.4 71.5l2 2M79.7 71.5l2 2M81 71.5l2 2M82.3 71.5l2 2M83.5 71.5l2 2M84.8 71.5l2 2"/>
<path d="M86.1 71.5l2 2M87.4 71.5l2 2M88.6 71.5l2 2M89.9 71.5l2 2M91.2 71.5l2 2M92.4 71.5l2 2M93.7 71.5l2 2M95 71.5l2 2M96.3 71.5l2 2M97.5 71.5l2 2M98.8 71.5l2 2M100.1 71.5l2 2"/>
<path d="M101.4 71.5l2 2M102.6 71.5l2 2M103.9 71.5l2 2M105.2 71.5l2 2M106.5 71.5l2 2M107.7 71.5l2 2M109 71.5l2 2M110.3 71.5l2 2M111.5 71.5l1.2 1.1"/>
</g>
<path d="M73.4 69.5h39.3v2h-39.3z" fill-rule="evenodd" fill="#fff"/>
<g fill="none" stroke="#000" stroke-width=".21">
<path d="M73.4 69.5h39.3v2h-39.3l2-2M74.1 69.5l-.7 .7M76.6 69.5l-2 2M77.9 69.5l-2 2M79.2 69.5l-2 2M80.5 69.5l-2 2M81.7 69.5l-2 2M83 69.5l-2 2M84.3 69.5l-2 2M85.5 69.5l-2 2M86.8 69.5l-2 2M88.1 69.5l-2 2"/>
<path d="M89.4 69.5l-2 2M90.6 69.5l-2 2M91.9 69.5l-2 2M93.2 69.5l-2 2M94.5 69.5l-2 2M95.7 69.5l-2 2M97 69.5l-2 2M98.3 69.5l-2 2M99.5 69.5l-2 2M100.8 69.5l-2 2M102.1 69.5l-2 2M103.4 69.5l-2 2"/>
<path d="M104.6 69.5l-2 2M105.9 69.5l-2 2M107.2 69.5l-2 2M108.5 69.5l-2 2M109.7 69.5l-2 2M111 69.5l-2 2M112.3 69.5l-2 2M112.7 70.4l-1.2 1.1"/>
</g>
<path d="M73.4 67.5h39.3v2h-39.3z" fill-rule="evenodd" fill="#fff"/>
<g fill="none" stroke="#000" stroke-width=".21">
<path d="M73.4 69l.5 .5M73.4 67.7l1.8 1.8M73.4 67.5h39.3M74.4 67.5l2 2M75.7 67.5l2 2M77 67.5l2 2M78.3 67.5l2 2M79.5 67.5l2 2M80.8 67.5l2 2M82.1 67.5l2 2M83.4 67.5l2 2M84.6 67.5l2 2"/>
<path d="M85.9 67.5l2 2M87.2 67.5l2 2M88.4 67.5l2 2M89.7 67.5l2 2M91 67.5l2 2M92.3 67.5l2 2M93.5 67.5l2 2M94.8 67.5l2 2M96.1 67.5l2 2M97.4 67.5l2 2M98.6 67.5l2 2M99.9 67.5l2 2"/>
<path d="M101.2 67.5l2 2M102.5 67.5l2 2M103.7 67.5l2 2M105 67.5l2 2M106.3 67.5l2 2M107.5 67.5l2 2M108.8 67.5l2 2M110.1 67.5l2 2M111.4 67.5l1.3 1.3M112.6 67.5h.1M112.7 67.5v2h-39.3"/>
</g>
<path d="M73.4 64.5h39.3v3h-39.3z" fill-rule="evenodd" fill="#fff"/>
<g fill="none" stroke="#000" stroke-width=".21">
<path d="M73.4 64.5h39.3v3h-39.3M74 64.5l-.6 .6M75.3 64.5l-1.9 1.9M76.5 64.5l-3 3M77.8 64.5l-3 3M79.1 64.5l-3 3M80.4 64.5l-3 3M81.6 64.5l-3 3M82.9 64.5l-3 3M84.2 64.5l-3 3M85.5 64.5l-3 3M86.7 64.5l-3 3"/>
<path d="M88 64.5l-3 3M89.3 64.5l-3 3M90.5 64.5l-3 3M91.8 64.5l-3 3M93.1 64.5l-3 3M94.4 64.5l-3 3M95.6 64.5l-3 3M96.9 64.5l-3 3M98.2 64.5l-3 3M99.5 64.5l-3 3M100.7 64.5l-3 3M102 64.5l-3 3"/>
<path d="M103.3 64.5l-3 3M104.5 64.5l-3 3M105.8 64.5l-3 3M107.1 64.5l-3 3M108.4 64.5l-3 3M109.6 64.5l-3 3M110.9 64.5l-3 3M112.2 64.5l-3 3M112.7 66.6l-1 .9M112.7 65.3l-2.2 2.2"/>
</g>
<path d="M125.9 76.5h3.8v17h-3.8z" fill-rule="evenodd" fill="#fff"/>
<g fill="none" stroke="#000" stroke-width=".21">
<path d="M126.9 76.5l-1 1.1M128.2 76.5l-2.3 2.3M129.5 76.5l-3.6 3.6M129.7 78.9l-3.8 3.8M129.7 77.6l-3.8 3.8M129.7 92.9l-.7 .6M129.7 91.6l-2 1.9M129.7 90.3l-3.2 3.2M129.7 89l-3.8 3.8M129.7 87.8l-3.8 3.8M129.7 86.5l-3.8 3.8M129.7 85.2l-3.8 3.8"/>
<path d="M129.7 84l-3.8 3.8M129.7 82.7l-3.8 3.8M129.7 81.4l-3.8 3.8M129.7 80.1l-3.8 3.8"/>
</g>
<path d="M125.9 76.5h3.8v17h-3.8z" fill="none" stroke="#000" stroke-width=".35"/>
<path d="M73.4 96.6h61.6v2.4h-61.6z" fill-rule="evenodd" fill="#fff"/>
<path d="M73.4 96.6h61.6v2.4h-61.6" fill="none" stroke="#000" stroke-width=".21"/>
<path d="M120 94.2h4.8v2.4h-4.8z" fill-rule="evenodd" fill="#fff"/>
<path d="M120.7 94.2l-.7 .7M121.9 94.2l-1.9 1.9M123.2 94.2l-2.4 2.4M124.5 94.2l-2.4 2.4M124.8 96.4l-.2 .2M124.8 95.2l-1.4 1.4" fill="none" stroke="#99a3a6" stroke-width=".21"/>
<path d="M120 94.2h4.8v2.4h-4.8z" fill="none" stroke="#000" stroke-width=".7"/>
<path d="M112.7 36.7h17v39.8h-17z" fill-rule="evenodd" fill="#fff"/>
<path d="M125.7 36.7l4 3.9M129.7 40.6l-17 17.1 17 16.9M129.7 74.5l-2 2" fill="none" stroke="#000" stroke-width=".21"/>
<path d="M112.7 36.7v39.8h17v-39.8" fill="none" stroke="#000" stroke-width=".25"/>
<path d="M132.6 36.7h2.4v58.9h-2.4z" fill-rule="evenodd" fill="#fff"/>
<path d="M132.6 36.7v58.9h2.4v-58.9" fill="none" stroke="#000" stroke-width=".21"/>
<path d="M130.2 83.9h2.4v4.8h-2.4z" fill-rule="evenodd" fill="#fff"/>
<path d="M131 83.9l-.8 .8M132.2 83.9l-2 2.1M132.6 88.6l-.1 .1M132.6 87.4l-1.4 1.3M132.6 86.1l-2.4 2.4M132.6 84.8l-2.4 2.4" fill="none" stroke="#99a3a6" stroke-width=".21"/>
<path d="M130.2 83.9h2.4v4.8h-2.4z" fill="none" stroke="#000" stroke-width=".7"/>
<path d="M112.7 72.7h17v3.8h-17z" fill-rule="evenodd" fill="#fff"/>
<g fill="none" stroke="#000" stroke-width=".21">
<path d="M112.9 72.7l-.2 .3M114.2 72.7l-1.5 1.5M115.4 72.7l-2.7 2.8M116.7 72.7l-3.8 3.8M118 72.7l-3.8 3.8M119.3 72.7l-3.8 3.8M120.5 72.7l-3.8 3.8M121.8 72.7l-3.8 3.8M123.1 72.7l-3.8 3.8M124.4 72.7l-3.8 3.8M125.6 72.7l-3.8 3.8M126.9 72.7l-3.8 3.8"/>
<path d="M128.2 72.7l-3.8 3.8M129.4 72.7l-3.8 3.8M129.7 76.3l-.2 .2M129.7 75l-1.5 1.5M129.7 73.8l-2.8 2.7"/>
</g>
<path d="M112.7 72.7h17v3.8h-17z" fill="none" stroke="#000" stroke-width=".35"/>
<path d="M100.7 36.7h3v27.8h-3z" fill-rule="evenodd" fill="#fff"/>
<g fill="none" stroke="#000" stroke-width=".21">
<path d="M100.7 36.7v27.8h3v-27.8M101.8 36.7l-1.1 1.2M103 36.7l-2.3 2.4M103.7 39.9l-3 3M103.7 38.7l-3 3M103.7 37.4l-3 3M103.7 59l-3 3M103.7 57.8l-3 3M103.7 56.5l-3 3M103.7 55.2l-3 3M103.7 53.9l-3 3M103.7 52.7l-3 3"/>
<path d="M103.7 51.4l-3 3M103.7 50.1l-3 3M103.7 48.9l-3 3M103.7 47.6l-3 3M103.7 46.3l-3 3M103.7 45l-3 3M103.7 43.8l-3 3M103.7 42.5l-3 3M103.7 41.2l-3 3M103.7 64.1l-.4 .4M103.7 62.9l-1.7 1.6M103.7 61.6l-3 2.9"/>
<path d="M103.7 60.3l-3 3"/>
</g>
<path d="M103.7 36.7h2v27.8h-2z" fill-rule="evenodd" fill="#fff"/>
<g fill="none" stroke="#000" stroke-width=".21">
<path d="M103.7 39.4l2 2M103.7 38.2l2 2M103.7 36.9l2 2M103.7 36.7v27.8h2v-27.8M104.8 36.7l.9 .9M103.7 59.8l2 2M103.7 58.5l2 2M103.7 57.3l2 2M103.7 56l2 2M103.7 54.7l2 2M103.7 53.4l2 2M103.7 52.2l2 2"/>
<path d="M103.7 50.9l2 2M103.7 49.6l2 2M103.7 48.3l2 2M103.7 47.1l2 2M103.7 45.8l2 2M103.7 44.5l2 2M103.7 43.3l2 2M103.7 42l2 2M103.7 40.7l2 2M103.7 63.6l.8 .9M103.7 62.3l2 2M103.7 61.1l2 2"/>
</g>
<path d="M105.7 36.7h2v27.8h-2z" fill-rule="evenodd" fill="#fff"/>
<g fill="none" stroke="#000" stroke-width=".21">
<path d="M105.7 36.7v27.8h2v-27.8M106.9 36.7l-1.2 1.2M107.7 39.8l-2 2M107.7 38.5l-2 2M107.7 37.2l-2 2M107.7 58.9l-2 2M107.7 57.6l-2 2M107.7 56.3l-2 2M107.7 55l-2 2M107.7 53.8l-2 2M107.7 52.5l-2 2M107.7 51.2l-2 2"/>
<path d="M107.7 49.9l-2 2M107.7 48.7l-2 2M107.7 47.4l-2 2M107.7 46.1l-2 2M107.7 44.9l-2 2M107.7 43.6l-2 2M107.7 42.3l-2 2M107.7 41l-2 2M107.7 64l-.6 .5M107.7 62.7l-1.9 1.8M107.7 61.4l-2 2M107.7 60.1l-2 2"/>
</g>
<path d="M107.7 36.7h2v27.8h-2z" fill-rule="evenodd" fill="#fff"/>
<g fill="none" stroke="#000" stroke-width=".21">
<path d="M107.7 39.6l2 2M107.7 38.3l2 2M107.7 37.1l2 2M107.7 36.7v27.8h2v-27.8M108.6 36.7l1.1 1.1M107.7 60l2 2M107.7 58.7l2 2M107.7 57.4l2 2M107.7 56.2l2 2M107.7 54.9l2 2M107.7 53.6l2 2M107.7 52.3l2 2"/>
<path d="M107.7 51.1l2 2M107.7 49.8l2 2M107.7 48.5l2 2M107.7 47.3l2 2M107.7 46l2 2M107.7 44.7l2 2M107.7 43.4l2 2M107.7 42.2l2 2M107.7 40.9l2 2M107.7 63.8l.7 .7M107.7 62.5l1.9 2M107.7 61.3l2 2"/>
</g>
<path d="M109.7 36.7h3v27.8h-3z" fill-rule="evenodd" fill="#fff"/>
<g fill="none" stroke="#000" stroke-width=".21">
<path d="M109.7 36.7v27.8M110.7 36.7l-1 1.1M112 36.7l-2.3 2.3M112.7 39.9l-3 3M112.7 38.6l-3 3M112.7 37.3l-3 3M112.7 36.7v27.8h-3M112.7 59l-3 3M112.7 57.7l-3 3M112.7 56.4l-3 3M112.7 55.1l-3 3M112.7 53.9l-3 3"/>
<path d="M112.7 52.6l-3 3M112.7 51.3l-3 3M112.7 50l-3 3M112.7 48.8l-3 3M112.7 47.5l-3 3M112.7 46.2l-3 3M112.7 44.9l-3 3M112.7 43.7l-3 3M112.7 42.4l-3 3M112.7 41.1l-3 3M112.7 64l-.5 .5M112.7 62.8l-1.8 1.7"/>
<path d="M112.7 61.5l-3 3M112.7 60.2l-3 3M135 92h.3v14.7h5.7v.3h-6zM131.4 107.2h11.7v-11.7h.3v12h-12z"/>
</g>
<g fill="#000">
<path d="M131.4 107.2h11.7v-11.7h.3v12h-12z" fill-rule="evenodd"/>
<path d="M135 92h.3v14.7h5.7v.3h-6z" fill-rule="evenodd"/>
</g>
<!-- layer: 82 Interieur -->
<path d="M78.5 103.3l1.4-.1 .1 .8 8 .6 7.9-.6 .1-.8 1.4 .1-.2 1.7-9.2 .6-9.2-.6z" fill-rule="evenodd" fill="#e6e8e9"/>
<path d="M78.5 103.3l1.4-.1 .1 .8 8 .6 7.9-.6 .1-.8 1.4 .1-.2 1.7-9.2 .6-9.2-.6z" fill="none" stroke="#000" stroke-width=".35"/>
<path d="M88.1 101.8l1.4-.1 13.8 .9 13.8-.9 1.4 .1v.8l-15.2 1.1-15.2-1.1z" fill-rule="evenodd" fill="#e6e8e9"/>
<path d="M88.1 101.8l1.4-.1 13.8 .9 13.8-.9 1.4 .1v.8l-15.2 1.1-15.2-1.1z" fill="none" stroke="#000" stroke-width=".35"/>
<g fill="none" stroke="#000" stroke-width=".21">
<path d="M88 99l2.1 .3 13.1 2.5v.8M88 99l-2.1 .3-12.5 2.4M88 99v.9M88 99.9l-2.1 .3M88 99.9l2.1 .3M78.8 105l9.2 1.8 9.2-1.8M79.9 103.2l8.1 .5M85.9 100.2v1.5M85.9 100.2l2.1 .2M87.8 100.2h.1M87.9 100.2h.2M87.9 102.3h.1"/>
<path d="M88 103.7v.9M88 100.4v1.9M88.1 102.3h-.1M88.1 102.6v1.1M88.1 100.2h.1M90.1 100.2v1.5M90.1 100.2l-2.1 .2M96 103.2l-8 .5M110.9 105.3l-7.6 1.5-7.6-1.5M118.5 102.6v1.1"/>
</g>
<path d="M109.1 103.3l1.4-.1 .1 .8 8 .6 7.9-.6 .1-.8 1.4 .1-.2 1.7-9.2 .6-9.2-.6z" fill-rule="evenodd" fill="#e6e8e9"/>
<path d="M109.1 103.3l1.4-.1 .1 .8 8 .6 7.9-.6 .1-.8 1.4 .1-.2 1.7-9.2 .6-9.2-.6z" fill="none" stroke="#000" stroke-width=".35"/>
<path d="M118.7 101.8l1.4-.1 13.8 .9v1.1l-15.2-1z" fill-rule="evenodd" fill="#e6e8e9"/>
<path d="M120.1 101.7l13.8 .9v4.2M120.1 101.7l-1.4 .1v.9l15.2 1M120.1 101.7h.1" fill="none" stroke="#000" stroke-width=".35"/>
<g fill="none" stroke="#000" stroke-width=".21">
<path d="M118.6 99l2.1 .3 13.1 2.5v.8M118.6 99l-2.1 .3-13.1 2.5v.9M118.6 99v.9M118.6 99.9l-2.1 .3M118.6 99.9l2.1 .3M109.4 105l9.2 1.8 9.2-1.8M110.5 103.2l8.1 .5M116.5 100.2v1.6M116.5 100.2l2.1 .2M118.4 100.2h.1M118.5 100.2h.2M118.5 102.3h.1"/>
<path d="M118.6 103.7v.9M118.6 100.4v1.9M118.7 102.3h-.1M118.7 102.7v1M118.7 100.2h.1M120.7 100.2v1.6M120.7 100.2l-2.1 .2M126.3 105.3l7.6 1.5M126.6 103.2l-8 .5"/>
</g>
<path d="M139.2 42.5l1.7 .2 .6 9.3-.6 9.2-1.6 .2-.1-1.4 .8-.1 .5-7.9-.6-8-.8-.1z" fill-rule="evenodd" fill="#e6e8e9"/>
<path d="M139.2 42.5l1.7 .2 .6 9.3-.6 9.2-1.6 .2-.1-1.4 .8-.1 .5-7.9-.6-8-.8-.1z" fill="none" stroke="#000" stroke-width=".35"/>
<path d="M137.7 52.1h.8l1.1 15.2-1 15.2h-.9l-.1-1.4 1-13.8-1-13.8z" fill-rule="evenodd" fill="#e6e8e9"/>
<path d="M137.7 52.1h.8l1.1 15.2-1 15.2h-.9l-.1-1.4 1-13.8-1-13.8z" fill="none" stroke="#000" stroke-width=".35"/>
<g fill="none" stroke="#000" stroke-width=".21">
<path d="M138.5 36.8h-.8l-2.5 13.1-.3 2.1M134.9 52l.3 2.1 2.5 13.1h.9M135.8 52l.3 2.1M135.8 52h-.9M136.1 49.9l-.3 2.1M136.1 49.9l.3 2.1M136.1 51.8v.4zM136.4 52l-.3 2.1M137.6 49.9h-1.5M137.6 54.1h-1.5M138.2 51.9v.1M138.2 52v.1"/>
<path d="M138.2 52h-1.8M139.1 43.9l.5 8.1M139.6 52.1h-1.1M139.6 52l-.4 8M140.5 52h-.9M140.9 42.7l1.8 9.3-1.8 9.2M141.2 59.7l1.5 7.6-1.4 7.5M139.7 82.5h-1.1"/>
</g>
<path d="M139.3 73.1l1.6 .2 .7 9.3-.6 9.2-1.7 .2-.1-1.4 .8-.1 .6-7.9-.6-8-.8-.1z" fill-rule="evenodd" fill="#e6e8e9"/>
<path d="M139.3 73.1l1.6 .2 .7 9.3-.6 9.2-1.7 .2-.1-1.4 .8-.1 .6-7.9-.6-8-.8-.1z" fill="none" stroke="#000" stroke-width=".35"/>
<path d="M137.8 82.7h.9l1 15.2h-1l-1-13.8z" fill-rule="evenodd" fill="#e6e8e9"/>
<path d="M142.8 97.9h-4.1l-1-13.8 .1-1.4h.9l1 15.2" fill="none" stroke="#000" stroke-width=".35"/>
<g fill="none" stroke="#000" stroke-width=".21">
<path d="M138.6 67.4h-.9l-2.4 13.1-.3 2.1M139.2 74.5l.5 8.1M140.9 73.3l1.9 9.3-1.8 9.2M135 82.6l.3 2.1 2.5 13.1h.9M135.9 82.6l.3 2.1M135.9 82.6h-.9M136.2 80.5l-.3 2.1M136.2 80.5l.2 2.1M136.2 82.4v.4zM136.4 82.6l-.2 2.1M137.7 80.5h-1.5M137.8 84.7h-1.6"/>
<path d="M138.2 82.5l.1 .1M138.3 82.6l-.1 .1M138.3 82.6h-1.9M139.7 82.7h-1M139.7 82.6l-.5 8M140.6 82.6h-.9M141.3 90.3l1.5 7.6"/>
</g>
<path d="M73.4 102.6l13.1-.9 1.4 .1v.8l-14.5 1z" fill-rule="evenodd" fill="#e6e8e9"/>
<path d="M73.4 102.6l13.1-.9 1.4 .1v.8l-14.5 1" fill="none" stroke="#000" stroke-width=".35"/>
<path d="M80.3 105.3l-6.9 1.3M87.9 102.6v1.1" fill="none" stroke="#000" stroke-width=".21"/>
<path d="M138.5 36.7h1.1l-1.1 15.2h-.8l-.1-1.4z" fill-rule="evenodd" fill="#e6e8e9"/>
<path d="M138.5 36.7l-.9 13.8 .1 1.4h.8l1.1-15.2" fill="none" stroke="#000" stroke-width=".35"/>
<path d="M142.6 36.7l-1.4 7.5M139.6 51.9h-1.1" fill="none" stroke="#000" stroke-width=".21"/>
<!-- layer: 22 NC Binnenwanden -->
<g fill="none" stroke="#000" stroke-width=".35">
<path d="M112.9 36.7v.4M112.9 37.9v1.5M129.9 37v1.6M129.9 39.4v1.5M112.9 54.3v1.5M112.9 56.6v1.6M112.9 59v1.5M112.9 42.6v1.5M112.9 44.9v1.6M112.9 47.3v1.5M112.9 49.6v1.6M112.9 51.9v1.6"/>
<path d="M112.9 40.2v1.6M129.9 41.7v1.6M129.9 44.1v1.5M129.9 46.4v1.6M129.9 48.7v1.6M129.9 51.1v1.5M129.9 53.4v1.6M129.9 55.8v1.5M129.9 58.1v1.6M73.4 76.7h.1M74.3 76.7h1.6M76.6 76.7h1.6"/>
<path d="M79 76.7h1.5M81.3 76.7h1.6M83.7 76.7h1.5M86 76.7h1.6M88.3 76.7h1.6M90.7 76.7h1.6M93 76.7h1.6M95.4 76.7h1.5M97.7 76.7h1.6M100.1 76.7h1.5M102.4 76.7h1.6M104.7 76.7h1.6"/>
<path d="M107.1 76.7h1.5M109.4 76.7h1.6M112.9 75.3v1.4h-1.1M112.9 66v1.5M112.9 68.3v1.6M112.9 70.7v1.5M112.9 73v1.6M112.9 61.3v1.6M112.9 63.6v1.6M129.9 60.4v1.6M129.9 62.8v1.5M129.9 65.1v1.6"/>
<path d="M129.9 67.5v1.5M129.9 69.8v1.6M129.9 72.1v1.6M129.9 74.5v1.5M129.9 76.8v1.6M129.9 79.2v1.5M73.4 93.7h.4M74.6 93.7h1.5M76.9 93.7h1.6M79.3 93.7h1.5M81.6 93.7h1.6M84 93.7h1.5"/>
<path d="M86.3 93.7h1.6M88.6 93.7h1.6M91 93.7h1.5M93.3 93.7h1.6M95.7 93.7h1.5M98 93.7h1.6M100.3 93.7h1.6M102.7 93.7h1.5M105 93.7h1.6M107.4 93.7h1.5M109.7 93.7h1.6M112 93.7h1.6"/>
<path d="M114.4 93.7h1.5M116.7 93.7h1.6M119.1 93.7h1.5M121.4 93.7h1.6M123.8 93.7h1.5M126.1 93.7h1.6M129.9 81.5v1.6M129.9 83.9v1.5M129.9 86.2v1.6M129.9 88.5v1.6M129.9 90.9v1.5M129.9 93.2v.5h-1.5"/>
</g>
<path d="M100.7 36.7v27.8M112.7 36.7v39.8h-39.3M73.4 64.5h39.3" fill="none" stroke="#000" stroke-width=".7"/>
<path d="M102.8 96h1M103.2 95.2v1.5M103.4 95.2v1.5M87.6 109.4h31.4M88 108.6v1.5M118.6 108.6v1.5" fill="none" stroke="#000" stroke-width=".25"/>
<!-- layer: 22 NC Binnenwanden -->
<path d="M74.7 70.8v51.2M116.5 98.3v19.9M102.2 104.4v22.2M143.9 101.9h3.9v22" fill="none" stroke="#000" stroke-width=".21"/>
<g fill="#000">
<circle cx="74.7" cy="70.3" r=".5"/>
<circle cx="74.7" cy="76.5" r=".5"/>
<circle cx="74.7" cy="88.2" r=".5"/>
<circle cx="74.7" cy="93.7" r=".5"/>
<circle cx="116.5" cy="97.8" r=".5"/>
<circle cx="102.2" cy="103.9" r=".5"/>
<circle cx="143.4" cy="101.9" r=".5"/>
</g>
<g fill="none" stroke="#000" stroke-width=".25">
<circle cx="74.7" cy="76.5" r=".5"/>
<circle cx="74.7" cy="70.3" r=".5"/>
<circle cx="74.7" cy="93.7" r=".5"/>
<circle cx="74.7" cy="88.2" r=".5"/>
<circle cx="116.5" cy="97.8" r=".5"/>
<circle cx="102.2" cy="103.9" r=".5"/>
<circle cx="143.4" cy="101.9" r=".5"/>
</g>
<g fill="none" stroke="#000" stroke-width=".25">
<path d="M73.4 36.7h3.3M79.8 36.7h.1M83 36.7h6.2M92.3 36.7h.1M95.5 36.7h6.2M104.8 36.7h.1M108 36.7h6.2M117.4 36.7h.1M120.5 36.7h6.2M129.9 36.7h.1M133 36.7h6.3M142.4 36.7h6.4"/>
<path d="M73.4 57.3h.1M73.4 44.9v9.3M73.4 69.8h.1M73.4 60.5v6.2M73.4 73v6.2M73.4 82.4h.1M73.4 94.9h.1M73.4 85.5v6.2M73.4 98v6.3M73.4 107.4h.1M73.4 110.5v9.4M73.4 153.2h3.3"/>
<path d="M79.8 153.2h.1M83 153.2h6.2M92.3 153.2h.1M95.5 153.2h6.2M104.8 153.2h.1M108 153.2h6.2M117.4 153.2h.1M120.5 153.2h6.2M129.9 153.2h.1M133 153.2h6.3M142.4 153.2h6.4M73.4 173.8h.1"/>
<path d="M73.4 161.3v9.4M73.4 176.9v6.3M73.4 186.3h.1M73.4 198.8h.1M73.4 189.4v6.3M73.4 211.3h.1M73.4 201.9v6.3M73.4 214.4v6.3M73.4 223.8h.1M73.4 226.9v9.4"/>
</g>
<text font-size="8.5" x="178.4" y="279.4">d-06</text>
<g font-size="4.5">
<text x="18.2" y="28.4">Horizontal principle detail corner</text>
<text x="18.2" y="144.8">Horizontal principle detail corner</text>
</g>
<g font-size="3.5">
<text x="57.4" y="275.4">scale</text>
<text x="77.2" y="275.4">date</text>
<text x="101.4" y="275.4">subject</text>
<text x="57.4" y="280.4">1:10</text>
<text x="77.2" y="280.4">22</text>
<text x="82" y="280.4">01</text>
<text x="86.8" y="280.4">2026</text>
<text x="101.4" y="280.4">principle detail</text>
</g>
<g font-size="2.7">
<text x="75.7" y="114.8">wall</text>
<text x="75.7" y="118">vapour barrier</text>
<text x="117.9" y="116">wooden batten structu</text>
<text x="117.9" y="119.2">min. 24*48mm</text>
<text x="148.2" y="116">raluminium corner</text>
<text x="149.2" y="119.3">profle</text>
<text x="149.3" y="116">e</text>
<text x="153.6" y="119.3">i</text>
<text x="75.7" y="121.3">insulation</text>
<text x="75.7" y="124.5">waterproof membrane</text>
<text x="149.2" y="122.5">120*120mm</text>
<text x="149.2" y="125.7">installed on L-profle</text>
<text x="172.9" y="125.7">i</text>
<text x="103.4" y="126.8">Pretty Plastic tile</text>
<text x="149.2" y="128.9">60*150mm</text>
<text x="75.7" y="231.1">wall</text>
<text x="117.6" y="232.2">wooden batten structu</text>
<text x="148" y="232.2">re</text>
<text x="75.7" y="234.3">vapour barrier</text>
<text x="75.7" y="237.5">insulation</text>
<text x="117.6" y="235.4">min. 24*48mm</text>
<text x="149" y="237.2">aluminium profle</text>
<text x="168.2" y="237.2">i</text>
<text x="75.7" y="240.7">waterproof membrane</text>
<text x="103.1" y="243">Pretty Plastic tile</text>
</g>
<g font-size="2.5">
<text x="97.3" y="95.6">2mm</text>
<text x="99.1" y="109">306mm</text>
<text x="96.8" y="211.9">2mm</text>
<text x="145.9" y="220.2" transform="rotate(-90 145.9 220.2)">90</text>
<text x="98.5" y="225.3">306</text>
<text x="102.7" y="225.3">mm</text>
<text x="135.9" y="226.6">90m</text>
</g>
</svg>
